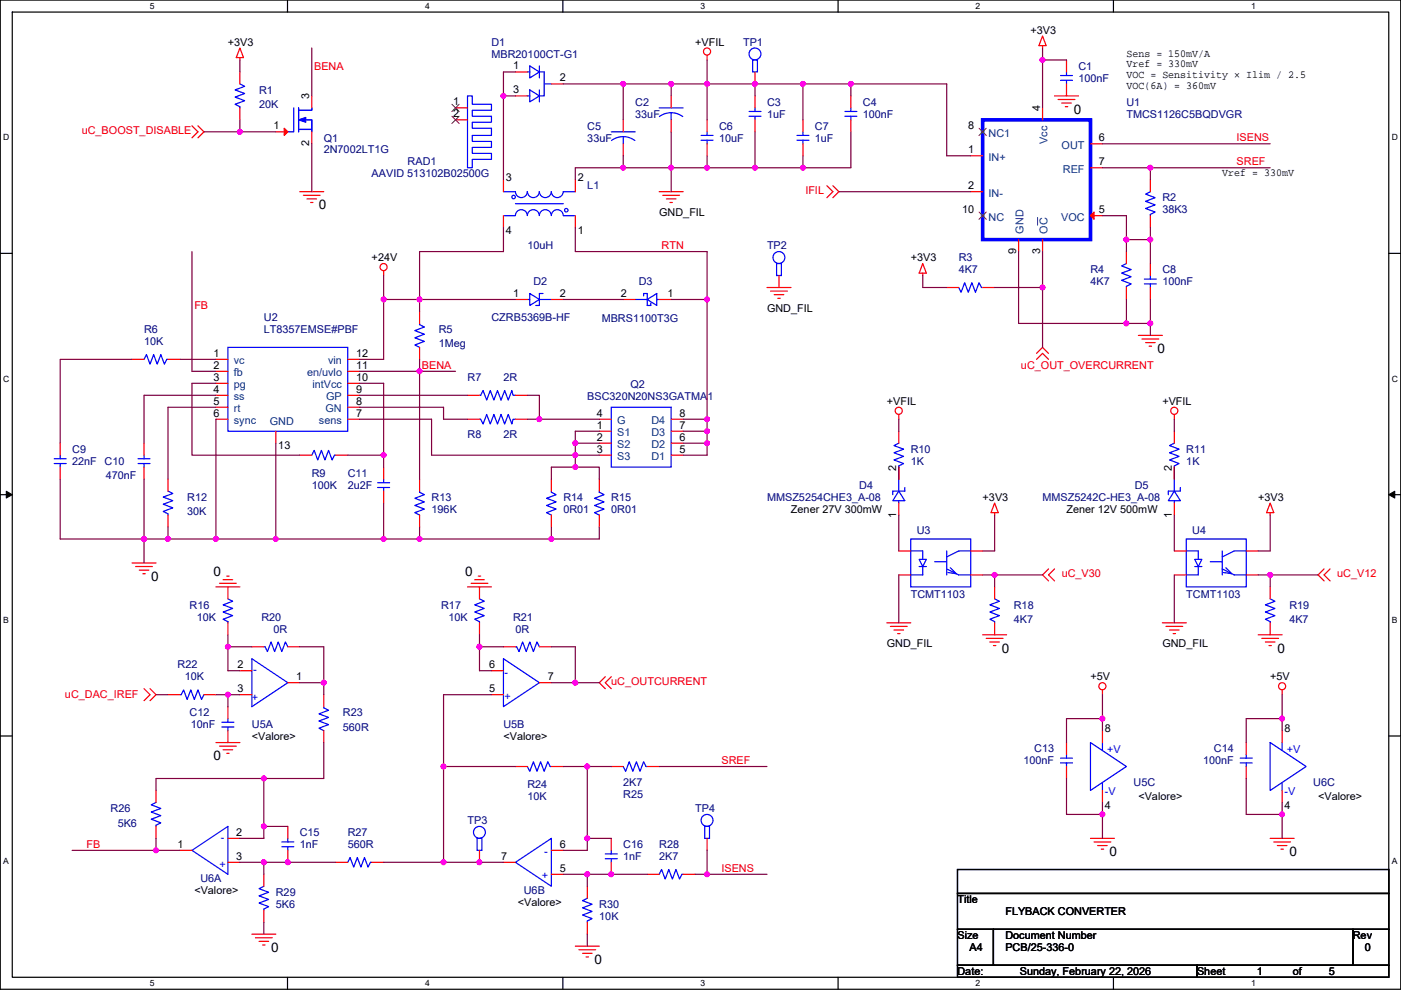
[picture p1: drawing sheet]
<svg xmlns="http://www.w3.org/2000/svg" width="297mm" height="210mm" viewBox="0 0 297 210" stroke-linecap="round" stroke-linejoin="round" font-family="sans-serif">
<path d="M.1 0h296.9v209.8h-296.9zM2.6 2.6h291.8v204.7h-291.8z" fill="none" stroke="#000" stroke-width=".25"/>
<g fill="#fff">
<path d="M31.8 .3h1v2h-1z"/>
<path d="M31.8 207.5h1v2.1h-1z"/>
</g>
<path d="M61 0v2.6M61 207.3v2.5" fill="none" stroke="#000" stroke-width=".25"/>
<g fill="#fff">
<path d="M90.1 .3h1v2h-1z"/>
<path d="M90.1 207.5h1v2.1h-1z"/>
</g>
<path d="M119.3 0v2.6M119.3 207.3v2.5" fill="none" stroke="#000" stroke-width=".25"/>
<g fill="#fff">
<path d="M148.5 .3h1v2h-1z"/>
<path d="M148.5 207.5h1v2.1h-1z"/>
</g>
<path d="M177.7 0v2.6M177.7 207.3v2.5" fill="none" stroke="#000" stroke-width=".25"/>
<g fill="#fff">
<path d="M206.9 .3h1v2h-1z"/>
<path d="M206.9 207.5h1v2.1h-1z"/>
</g>
<path d="M236.1 0v2.6M236.1 207.3v2.5" fill="none" stroke="#000" stroke-width=".25"/>
<g fill="#fff">
<path d="M265.2 .3h1v2h-1z"/>
<path d="M265.2 207.5h1v2.1h-1z"/>
<path d="M.7 28.2h1.3v2h-1.3z"/>
<path d="M295.1 28.2h1.3v2h-1.3z"/>
<path d="M.7 79.3h1.3v2.1h-1.3z"/>
<path d="M295.1 79.3h1.3v2.1h-1.3z"/>
</g>
<path d="M.1 53.7h2.5M294.4 53.7h2.6" fill="none" stroke="#000" stroke-width=".25"/>
<g fill="#fff">
<path d="M.7 130.5h1.2v2h-1.2z"/>
<path d="M295.1 130.5h1.2v2h-1.2z"/>
</g>
<path d="M.1 104.9h2.5M294.4 104.9h2.6" fill="none" stroke="#000" stroke-width=".25"/>
<path d="M1.3 104.2l1.3 .7-1.3 .7zM294.4 104.9l1.3-.7v1.4z" fill="#000" stroke="#000" stroke-width=".21"/>
<g fill="#fff">
<path d="M.7 181.7h1.2v2h-1.2z"/>
<path d="M295.1 181.7h1.2v2h-1.2z"/>
</g>
<path d="M.1 156.1h2.5M294.4 156.1h2.6M203 184.4h91.4v5.1h-91.4zM203 189.5h91.4v7.6h-91.4zM203 197.1h7.6v7.6h-7.6zM210.6 197.1h76.2v7.6h-76.2zM286.8 197.1h7.6v7.6h-7.6zM203 204.7h50.8v2.6h-50.8zM253.8 204.7h40.6v2.6h-40.6z" fill="none" stroke="#000" stroke-width=".25"/>
<g fill="none" stroke="#f00" stroke-width=".25">
<path d="M50.9 10.2l.7 2h-1.5zM50.9 12.2v.5M50.9 15.3v2.5M109.3 15.3h2.5M116.9 17.8h2.5M149.9 11.7v1M160.1 15.3v2.5M221 9.7v.5M221 7.6l.8 2.1h-1.5zM226.1 17.8v2.5M226.1 12.7v2.6M40.7 26.7l1.3 1.3-1.3 1.2"/>
<path d="M42 26.7l1.2 1.3-1.2 1.2M50.9 22.9v2.5M58.5 28h2.5M66.1 28v2.5M66.1 20.3v2.6M96.6 22.9h2.5M96.6 25.4h2.5M106.7 38.1v2.6M109.3 20.3h2.5M122 38.1v2.6M132.1 25.4v2.6M132.1 30.5v2.5"/>
<path d="M142.3 20.3v2.6M142.3 25.4v2.6M149.9 25.4v2.6M149.9 30.5v2.5M160.1 20.3v2.6M160.1 25.4v2.6M170.2 25.4v2.6M170.2 30.5v2.5M175.3 39.4l1.3 1.3-1.3 1.2M176.6 39.4l1.3 1.3-1.3 1.2M180.4 20.3v2.6M180.4 25.4v2.6"/>
<path d="M205.8 33h2.5M208.3 28h.1M221 22.9v2.5M223.6 20.3h5.1M224.3 21.1h3.6M225.1 21.9h2M225.9 22.6h.5M231.2 30.5h2.5M231.2 35.6h2.5M243.9 38.1v2.6M63.6 40.7h5M64.3 41.4h3.6"/>
<path d="M65.1 42.2h2M65.8 42.9h.6M81.3 57.4v1M106.7 45.7v2.6M122 45.7v2.6M139.8 40.7h5M140.5 41.4h3.6M141.3 42.2h2M142 42.9h.6M165.2 58.4v2.6M195.6 57.9v.5M195.6 55.9l.8 2h-1.5z"/>
<path d="M205.8 40.7h2.5M208.3 45.7h.1M216 50.8v2.6M221 50.8v2.6M231.2 45.7h2.5M238.8 53.4v2.5M243.9 45.7v2.6M243.9 55.9v2.5M28 76.2h2.5M35.6 76.2h2.6M45.8 76.2h2.5M45.8 78.8h2.5"/>
<path d="M73.7 78.8h2.6M73.7 76.2h2.6M89 73.7v2.5M89 66.1v2.5M109.3 63.5h2.5M116.9 63.5h2.5M132.1 63.5h2.6M139.8 63.5h2.5M162.6 61h5.1M163.4 61.7h3.5M164.1 62.5h2.1M164.9 63.3h.5"/>
<path d="M200.7 61h2.6M208.3 61h2.6M219.8 75l1.2-1.3 1.3 1.3M219.8 76.2l1.2-1.2 1.3 1.2M238.8 61v2.5M241.4 71.1h5M242.1 71.9h3.6M242.9 72.7h2M243.6 73.4h.6M243.9 61v2.5M12.8 99.1v2.5M12.8 94v2.5"/>
<path d="M30.5 94v2.5M30.5 99.1v2.5M45.8 83.8h2.5M45.8 81.3h2.5M45.8 86.4h2.5M45.8 88.9h2.5M58.5 91.5v2.5M63.6 96.5h2.5M71.2 96.5h2.5M73.7 88.9h2.6M73.7 86.4h2.6M73.7 83.8h2.6"/>
<path d="M73.7 81.3h2.6M81.3 99.1v2.5M99.1 83.8h2.6M99.1 88.9h2.6M109.3 83.8h2.5M109.3 88.9h2.5M127.1 91.5h2.5M127.1 94h2.5M127.1 96.5h2.5M127.1 88.9h2.5M142.3 96.5h2.5M142.3 94h2.5"/>
<path d="M142.3 91.5h2.5M142.3 88.9h2.5M190.6 87.9v1M190.6 99.1v2.5zM190.6 91.5v2.5M249 87.9v1M249 91.5v2.5M249 99.1v2.5zM28 119.4h5.1M35.6 101.6v2.6M35.6 109.2v2.6M81.3 104.2v2.5"/>
<path d="M89 109.2v2.6M89 101.6v2.6M116.9 109.2v2.6M116.9 101.6v2.6M127.1 109.2v2.6M127.1 101.6v2.6M190.6 116.9h2.5M190.6 106.7v2.5M205.8 116.9h2.5M210.9 108.7v.5M210.9 106.7l.7 2h-1.5zM249 106.7v2.5"/>
<path d="M249 116.9h2.5M264.2 116.9h2.6M269.3 108.7v.5M269.3 106.7l.8 2h-1.6zM28.8 120.2h3.5M29.5 120.9h2.1M30.3 121.7h.5M45.8 124.5h5.1M46.5 123.7h3.6M47.3 123h2M48.1 122.2h.5M48.3 124.5v2.5"/>
<path d="M48.3 132.1v2.5M53.4 137.2h2.5M61 137.2h2.6M99.1 124.5h5.1M99.9 123.7h3.5M100.6 123h2.1M101.4 122.2h.5M101.7 124.5v2.5M101.7 132.1v2.5M106.7 137.2h2.6M114.4 137.2h2.5M188 132.1h5.1"/>
<path d="M188.8 132.9h3.5M189.5 133.6h2.1M190.3 134.4h.5M190.6 121.9h2.5M205.8 121.9h2.5M208.3 134.6h5.1M209.1 135.4h3.6M209.9 136.2h2M210.6 136.9h.5M210.9 124.5v2.5M210.9 132.1v2.5M222.3 120.7l-1.3 1.2 1.3 1.3"/>
<path d="M223.6 120.7l-1.3 1.2 1.3 1.3M246.4 132.1h5.1M247.2 132.9h3.6M248 133.6h2M248.7 134.4h.5M249 121.9h2.5M264.2 121.9h2.6M266.8 134.6h5M267.5 135.4h3.6M268.3 136.2h2M269 136.9h.6M269.3 124.5v2.5"/>
<path d="M269.3 132.1v2.5M280.7 120.7l-1.2 1.2 1.2 1.3M282 120.7l-1.3 1.2 1.3 1.3M30.5 146.1l1.3 1.2-1.3 1.3M31.8 146.1l1.3 1.2-1.3 1.3M35.6 147.3h2.6M43.2 147.3h2.6M45.8 157.5h5.1M46.5 158.3h3.6M47.3 159h2M48.1 159.8h.5M48.3 155v2.5"/>
<path d="M48.3 149.9v2.5M50.9 142.3h2.5M50.9 147.3h2.5M61 144.8h2.6M68.6 155v2.5M68.6 147.3v2.6M104.2 142.3h2.5M104.2 147.3h2.5M114.4 144.8h2.5M128.3 143.5l-1.2 1.3 1.2 1.3M129.6 143.5l-1.3 1.3 1.3 1.3M226.1 157.5v2.5"/>
<path d="M233.7 146.3v1M233.7 155v2.5M264.2 157.5v2.5M271.8 146.3v1M271.8 155v2.5M33.1 167.7v2.5M33.1 175.3v2.5M48.3 177.8h2.6M61 175.3v2.5M109.3 162.6h2.5M116.9 162.6h2.5M129.6 177.8v2.6"/>
<path d="M129.6 162.6h2.5M137.2 162.6h2.6M149.9 177.8v2.6M226.1 162.6v2.5M231.2 177.8h5.1M232 178.6h3.5M232.7 179.3h2.1M233.7 167.7v2.5M264.2 162.6v2.5M269.3 177.8h5.1M270.1 178.6h3.5M270.8 179.3h2.1"/>
<path d="M271.8 167.7v2.5M38.2 180.4h2.5M48.3 182.9h2.6M53.4 198.1h5.1M54.2 198.9h3.5M54.9 199.7h2.1M55.9 185.4v2.6M55.9 193.1v2.5M61 180.4v2.5M71.2 182.9h2.5M78.8 182.9h2.5M101.7 180.4v2.5"/>
<path d="M106.7 182.9h2.6M116.9 180.4h2.5M116.9 185.4h2.5M124.5 188v2.5M124.5 195.6v2.5M129.6 182.9v2.5M137.2 185.4h2.6M144.8 185.4h2.6M233.5 180.1h.5M271.6 180.1h.5M55.7 200.4h.5M122 200.7h5.1"/>
<path d="M122.7 201.4h3.6M123.5 202.2h2M124.3 203h.5"/>
<circle cx="149.9" cy="10.9" r=".76"/>
<circle cx="81.3" cy="56.6" r=".76"/>
<circle cx="190.5" cy="87.1" r=".76"/>
<circle cx="249" cy="87.1" r=".76"/>
<circle cx="233.7" cy="145.5" r=".76"/>
<circle cx="271.8" cy="145.5" r=".76"/>
</g>
<g fill="none" stroke="#00f" stroke-width=".25">
<path d="M50.9 17.8l1 .5-2.1 .8 2.1 .7-2.1 .8 2.1 .8-2.1 .7 1.1 .5v.3M111.8 15.3h.5M112.3 14l2.1 1.3-2.1 1.2zM112.3 19.1l2.1 1.2-2.1 1.3zM114.4 14v2.5M114.4 19.1v2.5M114.4 15.3h1v5h-1M115.4 17.8h1.5M159.6 12.7h1v2.6h-1zM224.8 17h2.6M224.8 16h2.6M226.1 15.3v.7"/>
<path d="M226.1 17v.8M62.3 22.9v5.1h-1.3M63.3 23.4h2.8v-.5v.5h-2.5M63.3 27.5h2.8M63.3 22.9v5.1M63.6 27.5h2.2M64.6 25.4h1.5v2.6v-2.6h-1M99.1 20.3h1v1.8h4.1v1.3h-4.1v1.3h4.1v1.2h-4.1v1.3h4.1v1.5h-4.1v1.3h4.1v1.3h-4.1v1.2h4.1v1.3h-4.1v1.8h-1zM111.8 20.3h.5M129.6 28h5.1M132.1 29l1.1 .1 1.4 .7M132.1 29l-1 .1-1.5 .7"/>
<path d="M132.1 29v1.5M139.8 22.9h5M142.3 23.9v1.5M144.8 24.7a4.1 4.1 0 0 0-5 0M148.7 28.7h2.5M148.7 29.7h2.5M149.9 29.7v.8M149.9 28v.7M158.8 23.6h2.6M158.8 24.7h2.6M160.1 24.7v.7M160.1 22.9v.7"/>
<path d="M169 28.7h2.5M169 29.7h2.5M170.2 29.7v.8M170.2 28v.7M179.1 23.6h2.6M179.1 24.7h2.6M180.4 24.7v.7M180.4 22.9v.7M109.3 43.2h10.1M111.8 40.6a1.26 1.26 0 0 1-1.2 1.3 1.26 1.26 0 0 1-1.3-1.2h-2.6M111.8 45.7a1.26 1.26 0 0 0-1.3-1.2 1.26 1.26 0 0 0-1.2 1.2h-2.6M111.8 40.6a1.26 1.26 0 0 0 1.3 1.3 1.26 1.26 0 0 0 1.2-1.3"/>
<path d="M111.8 45.7a1.26 1.26 0 0 1 1.3-1.2 1.26 1.26 0 0 1 1.2 1.2M114.4 40.6a1.27 1.27 0 0 0 1.2 1.3 1.27 1.27 0 0 0 1.3-1.3 1.27 1.27 0 0 0 1.3 1.3 1.27 1.27 0 0 0 1.2-1.2h2.6M114.4 45.7a1.27 1.27 0 0 1 1.2-1.2 1.27 1.27 0 0 1 1.3 1.2 1.27 1.27 0 0 1 1.3-1.2 1.27 1.27 0 0 1 1.2 1.2h2.6M164.7 55.9h1v2.5h-1zM238.8 55.9l-1 .5 2 .8-2 .7 2 .8-2 .8 2 .7-1 .5v.3M242.6 59.2h2.6M243.9 40.7l-1 .5 2 .7-2 .8 2 .8-2 .7 2 .8-1 .5v.2M243.9 58.4v.8M30.5 76.2l.5-1 .8 2 .8-2 .7 2 .8-2 .8 2 .5-1h.2M48.3 73.7h25.4v17.8h-25.4zM89 68.6v.3l1 .5-2.1 .7 2.1 .8-2.1 .7 2.1 .8-2.1 .8 1.1 .5M111.8 63.5h.5"/>
<path d="M112.3 62.3l2.1 1.2-2.1 1.3zM114.4 63.5h2.5M115.1 62.3h-.7v2.5h-.8M134.7 63.5h2.5M136.5 62.8v-.5h.7v2.5h.8v-.5M137.2 63.5l2.1-1.2v2.5zM139.3 63.5h.5M203.3 61l.5 1 .7-2 .8 2 .8-2 .7 2 .8-2 .5 1h.2M242.6 60.2h2.6M243.9 60.2v.8M11.5 98.3h2.5M11.5 97.3h2.5"/>
<path d="M12.8 96.5v.8M12.8 98.3v.8M29.3 97.3h2.5M29.3 98.3h2.5M30.5 98.3v.8M30.5 96.5v.8M66.1 96.5l.5-1 .8 2.1 .7-2.1 .8 2.1 .8-2.1 .7 2.1 .5-1.1h.3M101.7 83.8h.2l.5-1 .8 2.1 .7-2.1 .8 2.1 .8-2.1 .7 2.1 .8-2.1 .8 2.1 .7-2.1 .3 1h.5M109.3 88.9h-.5l-.3 1-.7-2-.8 2-.8-2-.7 2-.8-2-.8 2-.7-2-.8 2-.5-1h-.2M129.6 86.4h12.7v12.7h-12.7zM190.6 94l-1.1 .5 2.1 .8-2.1 .7 2.1 .8-2.1 .8 2.1 .7-1 .5v.3M249 94l-1 .5 2 .8-2 .7 2 .8-2 .8 2 .7-1 .5v.3"/>
<path d="M35.6 104.2l1 .5-2 .7 2 .8-2 .8 2 .7-2 .8 1 .5v.2M80.1 102.4h2.5M80.1 103.4h2.5M81.3 103.4v.8M81.3 101.6v.8M89 104.2v.2l1 .5-2.1 .8 2.1 .7-2.1 .8 2.1 .8-2.1 .7 1.1 .5M116.9 104.2v.2l1 .5-2 .8 2 .7-2 .8 2 .8-2 .7 1 .5M127.1 104.2v.2l1 .5-2.1 .8 2.1 .7-2.1 .8 2.1 .8-2.1 .7 1.1 .5M190.6 104.2l1.2 2h-2.5zM190.6 101.6v2.6M190.6 106.2v.5M191.8 103.4v.8h-2.5v.7"/>
<path d="M193.1 114.3h12.7v10.2h-12.7zM193.1 116.9h2.5v1.7M194.9 118.6h1.5l-.8 1.6zM198.2 119.1h2.5M200.7 116.9v5M205.8 116.9h-2.5l-2.6 1.2M249 104.2l1.3 2h-2.6zM249 101.6v2.6M249 106.2v.5M250.3 103.4v.8h-2.6v.7M251.5 114.3h12.7v10.2h-12.7zM251.5 116.9h2.6v1.7"/>
<path d="M253.3 118.6h1.5l-.7 1.6zM256.6 119.1h2.5M259.1 116.9v5M264.2 116.9h-2.5l-2.6 1.2M48.3 127l1 .5-2 .8 2 .8-2 .7 2 .8-2 .7 1 .5v.3M53.4 139.7l7.6 5.1-7.6 5.1zM55.9 137.2h.3l.5 1 .8-2 .7 2 .8-2 .8 2 .7-2 .5 1M101.7 127l1 .5-2.1 .8 2.1 .8-2.1 .7 2.1 .8-2.1 .7 1.1 .5v.3M106.7 139.7l7.7 5.1-7.7 5.1zM109.3 137.2h.2l.5 1 .8-2 .8 2 .7-2 .8 2 .8-2 .5 1M194.9 120.2h1.5M195.6 120.2v1.7h-2.5"/>
<path d="M200.7 120.7l2.6 1.2h2.5M201.5 120.4l1.3 1.3-1.8-.3M210.9 127l1 .5-2 .8 2 .8-2 .7 2 .8-2 .7 1 .5v.3M253.3 120.2h1.5M254.1 120.2v1.7h-2.6M259.1 120.7l2.6 1.2h2.5M259.9 120.4l1.3 1.3-1.8-.3M269.3 127l1 .5-2 .8 2 .8-2 .7 2 .8-2 .7 1 .5v.3M38.2 147.3h.2l.5-1 .8 2.1 .7-2.1 .8 2.1 .8-2.1 .7 2.1 .5-1.1M47.1 154.2h2.5M47.1 153.2h2.5M48.3 152.4v.8"/>
<path d="M48.3 154.2v.8M68.6 149.9v.2l1.1 .5-2.1 .8 2.1 .8-2.1 .7 2.1 .8-2.1 .8 1 .5M231.2 157.5l7.6 5.1-7.6 5.1zM233.7 157.5v1.5M269.3 157.5l7.6 5.1-7.6 5.1zM271.8 157.5v1.5M33.1 170.2l-1 .5 2 .8-2 .7 2 .8-2 .8 2 .7-1 .5v.3M59.8 178.6h2.5M59.8 179.6h2.5M61 179.6v.8M61 177.8v.8M101.2 177.8h1v2.6h-1z"/>
<path d="M111.8 162.6l.5 1 .8-2 .8 2 .7-2 .8 2 .7-2 .5 1h.3M132.1 162.6l.5 1 .8-2 .8 2 .7-2 .8 2 .8-2 .5 1h.2M149.4 175.3h1v2.5h-1zM224.8 160.8h2.6M224.8 161.8h2.6M226.1 161.8v.8M226.1 160v.8M233.7 166.1v1.6M263 160.8h2.5M263 161.8h2.5M264.2 161.8v.8M264.2 160v.8"/>
<path d="M271.8 166.1v1.6M40.7 180.4l7.6-5.1v10.1zM55.9 188l-1 .5 2.1 .8-2.1 .7 2.1 .8-2.1 .7 2.1 .8-1.1 .5v.3M73.7 182.9l.5-1 .8 2 .8-2 .7 2 .8-2 .7 2 .5-1h.3M109.3 182.9l7.6-5.1v10.2zM124.5 190.5l-1 .5 2 .8-2 .8 2 .7-2 .8 2 .7-1 .5v.3M128.3 181.1h2.6M128.3 182.1h2.6M129.6 182.1v.8M129.6 180.4v.7M139.8 185.4l.5-1 .7 2.1 .8-2.1 .8 2.1 .7-2.1 .8 2.1 .5-1.1h.2"/>
<circle cx="160.1" cy="11.4" r="1.26"/>
<circle cx="108.9" cy="41.8" r=".38"/>
<circle cx="120.1" cy="44.6" r=".38"/>
<circle cx="165.1" cy="54.6" r="1.26"/>
<circle cx="101.6" cy="176.5" r="1.26"/>
<circle cx="149.9" cy="174" r="1.26"/>
</g>
<path d="M95.8 22.1l1.6 1.6M95.8 24.7l1.6 1.5M97.3 22.1l-1.5 1.6M97.3 24.7l-1.5 1.5M207.6 27.2l1.5 1.5M209.1 27.2l-1.5 1.5M207.6 45l1.5 1.5M209.1 45l-1.5 1.5" fill="none" stroke="#804000" stroke-width=".21"/>
<path d="M208.3 25.4h22.9v25.4h-22.9z" fill="none" stroke="#00f" stroke-width=".76"/>
<path d="M220 46.1v1.7" fill="none" stroke="#004080" stroke-width=".21"/>
<g fill="#f00" stroke="#f00" stroke-width=".25">
<path d="M231.2 45.7l.8-.7v1.5z"/>
<path d="M60.3 27.2l.7 .8-.7 .7z"/>
</g>
<path d="M63.3 25.4l1.5-.5v1z" fill-rule="evenodd" fill="#00f" stroke="#00f" stroke-width=".25"/>
<g fill="none" stroke="#800040" stroke-width=".25">
<path d="M50.9 12.7v2.6M66.1 10.2v10.1M109.3 15.3h-2.6v5M119.4 17.8h12.7M132.1 17.8v7.6M132.1 17.8h10.2M142.3 17.8h7.6M142.3 17.8v2.5M149.9 17.8h10.2M149.9 17.8v7.6M149.9 12.7v5.1M160.1 17.8h10.1"/>
<path d="M160.1 17.8v2.5M170.2 17.8h10.2M170.2 17.8v7.6M180.4 17.8v2.5M180.4 17.8h20.3v15.2h5.1M221 12.7v10.2M221 10.2v2.5M221 12.7h5.1M43.2 28h7.7M50.9 28h7.6M50.9 25.4v2.6M66.1 30.5v10.2"/>
<path d="M109.3 20.3h-2.6v17.8M132.1 35.6h10.2M132.1 35.6h-10.1v2.5M132.1 33v2.6M142.3 35.6h7.6M142.3 35.6v5.1M142.3 28v7.6M149.9 35.6h10.2M149.9 33v2.6M160.1 35.6h10.1M160.1 28v7.6M170.2 33v2.6"/>
<path d="M180.4 28v7.6h-10.2M233.7 35.6h10.2M233.7 30.5h35.6M243.9 35.6v2.5M243.9 35.6h25.4M40.7 53.4v25.4h5.1M81.3 58.4v5.1M106.7 48.3v5.1h-17.7v10.1h20.3M122 48.3v5.1h27.9v10.1M177.9 40.7h27.9M195.6 58.4v2.6h5.1M216 53.4v15.2h22.8"/>
<path d="M221 53.4v7.6M233.7 45.7h5.1v5.1M238.8 50.8v2.6M238.8 50.8h5.1M243.9 48.3v2.5M243.9 50.8v5.1M28 76.2h-15.2v17.8M38.2 76.2h7.6M76.3 78.8h12.7M81.3 63.5v12.7h-5M81.3 63.5h7.7v2.6M89 76.2v2.6"/>
<path d="M89 78.8v22.8M89 78.8h7.6M119.4 63.5h12.7M142.3 63.5h7.6M149.9 63.5v25.4M210.9 61h10.1M221 61v12.7M238.8 68.6h5.1M238.8 63.5v5.1M243.9 68.6v2.5M243.9 63.5v5.1M45.8 86.4h-10.2v15.2"/>
<path d="M45.8 83.8h-15.3v10.2M45.8 81.3h-5.1v15.2h22.9M45.8 88.9v25.4M58.5 94v20.3M73.7 96.5h7.6M76.3 88.9h15.2v7.6h30.5M76.3 81.3h5v15.2M76.3 83.8h22.8M76.3 86.4h17.7v2.5h5.1M81.3 96.5v2.6M111.8 83.8h2.6v5.1M111.8 88.9h2.6"/>
<path d="M114.4 88.9h12.7M122 94h5.1M122 96.5h5.1M122 99.1h5.1v2.5M122 94v2.5M122 96.5v2.6M122 99.1h-5.1v2.5M127.1 91.5h-5.1v2.5M144.8 94h5.1M144.8 91.5h5.1M144.8 88.9h5.1M149.9 94v2.5h-5.1"/>
<path d="M149.9 91.5v2.5M149.9 88.9v2.6M190.6 99.1v2.5M190.6 88.9v2.6M249 88.9v2.6M249 99.1v2.5M12.8 101.6v12.7h17.7v5.1M30.5 101.6v12.7h5.1M35.6 114.3h10.2M35.6 111.8v2.5M45.8 114.3h12.7M58.5 114.3h22.8"/>
<path d="M81.3 106.7v7.6M81.3 114.3h7.7M89 114.3h27.9M89 111.8v2.5M116.9 111.8v2.5M127.1 111.8v2.5h-10.2M190.6 109.2v7.7M210.9 109.2v7.7h-2.6M249 109.2v7.7M269.3 109.2v7.7h-2.5M48.3 137.2h5.1M48.3 137.2v5.1h2.6"/>
<path d="M48.3 134.6v2.6M63.6 137.2h5v7.6M101.7 137.2h5M101.7 134.6v2.6M101.7 137.2v5.1h2.5M116.9 137.2h5.1v7.6M190.6 121.9v10.2M208.3 121.9h2.6M210.9 121.9h10.1M210.9 121.9v2.6M249 121.9v10.2M266.8 121.9h2.5"/>
<path d="M269.3 121.9h10.2M269.3 121.9v2.6M33.1 147.3h2.5M45.8 147.3h2.5M50.9 147.3h-2.6v2.6M63.6 144.8h5M68.6 144.8v2.5M68.6 157.5v7.6h-12.7M104.2 147.3h-10.2v15.3M116.9 144.8h5.1M122 144.8h5.1M233.7 152.4v2.6"/>
<path d="M233.7 147.3v5.1M233.7 152.4h-7.6v5.1M271.8 147.3v5.1M271.8 152.4h-7.6v5.1M271.8 152.4v2.6M33.1 177.8v2.6M55.9 165.1v10.2M55.9 175.3h5.1M55.9 165.1h-22.8v2.6M55.9 175.3v2.5h-5M94 162.6v20.3M94 162.6h15.3"/>
<path d="M119.4 162.6h5.1M124.5 162.6h5.1M124.5 162.6v15.2M124.5 177.8h5.1M124.5 177.8v2.6h-5.1M139.8 162.6h22.8M226.1 165.1v7.6h7.6M233.7 170.2v2.5M233.7 172.7v5.1M264.2 165.1v7.6h7.6M271.8 170.2v2.5M271.8 172.7v5.1"/>
<path d="M15.3 180.4h17.8M33.1 180.4h5.1M50.9 182.9h5M55.9 182.9h15.3M55.9 182.9v2.5M55.9 195.6v2.5M81.3 182.9h12.7M94 182.9h12.7M119.4 185.4h5.1M124.5 185.4h12.7M124.5 185.4v2.6M124.5 198.1v2.6"/>
<path d="M147.4 185.4h2.5M149.9 180.4v5M149.9 185.4h12.7"/>
</g>
<g fill="#f0f" stroke="#f0f" stroke-width=".25">
<circle cx="81.3" cy="114.3" r=".5"/>
<circle cx="30.5" cy="114.3" r=".5"/>
<circle cx="81.3" cy="96.5" r=".5"/>
<circle cx="45.8" cy="114.3" r=".5"/>
<circle cx="88.9" cy="78.7" r=".5"/>
<circle cx="81.3" cy="63.5" r=".5"/>
<circle cx="114.3" cy="88.9" r=".5"/>
<circle cx="122" cy="94" r=".5"/>
<circle cx="122" cy="99.1" r=".5"/>
<circle cx="122" cy="96.5" r=".5"/>
<circle cx="149.9" cy="88.9" r=".5"/>
<circle cx="149.9" cy="94" r=".5"/>
<circle cx="149.9" cy="91.4" r=".5"/>
<circle cx="88.9" cy="63.5" r=".5"/>
<circle cx="149.9" cy="63.5" r=".5"/>
<circle cx="106.7" cy="20.3" r=".5"/>
<circle cx="142.3" cy="35.6" r=".5"/>
<circle cx="160.1" cy="35.6" r=".5"/>
<circle cx="149.9" cy="35.6" r=".5"/>
<circle cx="160.1" cy="17.8" r=".5"/>
<circle cx="149.9" cy="17.8" r=".5"/>
<circle cx="55.9" cy="165.1" r=".5"/>
<circle cx="55.9" cy="182.9" r=".5"/>
<circle cx="61" cy="182.9" r=".5"/>
<circle cx="33.1" cy="180.3" r=".5"/>
<circle cx="116.9" cy="114.3" r=".5"/>
<circle cx="88.9" cy="114.3" r=".5"/>
<circle cx="35.6" cy="114.3" r=".5"/>
<circle cx="101.6" cy="182.9" r=".5"/>
<circle cx="94" cy="182.9" r=".5"/>
<circle cx="124.5" cy="185.4" r=".5"/>
<circle cx="221" cy="12.7" r=".5"/>
<circle cx="238.8" cy="50.8" r=".5"/>
<circle cx="243.9" cy="50.8" r=".5"/>
<circle cx="221" cy="61" r=".5"/>
<circle cx="238.8" cy="68.6" r=".5"/>
<circle cx="243.9" cy="68.6" r=".5"/>
<circle cx="142.3" cy="17.8" r=".5"/>
<circle cx="243.9" cy="35.6" r=".5"/>
<circle cx="180.4" cy="17.8" r=".5"/>
<circle cx="50.8" cy="27.9" r=".5"/>
<circle cx="210.9" cy="121.9" r=".5"/>
<circle cx="269.3" cy="121.9" r=".5"/>
<circle cx="233.7" cy="152.4" r=".5"/>
<circle cx="233.7" cy="172.7" r=".5"/>
<circle cx="170.2" cy="17.8" r=".5"/>
<circle cx="170.2" cy="35.6" r=".5"/>
<circle cx="132.1" cy="17.8" r=".5"/>
<circle cx="132.1" cy="35.6" r=".5"/>
<circle cx="55.9" cy="175.3" r=".5"/>
<circle cx="129.6" cy="185.4" r=".5"/>
<circle cx="124.5" cy="177.8" r=".5"/>
<circle cx="149.9" cy="185.4" r=".5"/>
<circle cx="48.3" cy="137.2" r=".5"/>
<circle cx="48.3" cy="147.3" r=".5"/>
<circle cx="68.6" cy="144.8" r=".5"/>
<circle cx="124.5" cy="162.6" r=".5"/>
<circle cx="101.6" cy="137.2" r=".5"/>
<circle cx="122" cy="144.8" r=".5"/>
<circle cx="94" cy="162.6" r=".5"/>
<circle cx="271.8" cy="152.4" r=".5"/>
<circle cx="271.8" cy="172.7" r=".5"/>
<circle cx="58.5" cy="114.3" r=".5"/>
</g>
<g font-size="2.8">
<text x="227.6" y="24.1">0</text>
<text x="67.6" y="44.4">0</text>
<text x="245.4" y="74.9">0</text>
<text x="32.1" y="123.2">0</text>
<text x="45.3" y="122.2">0</text>
<text x="98.6" y="122.2">0</text>
<text x="212.4" y="138.4">0</text>
<text x="270.8" y="138.4">0</text>
<text x="45.3" y="161.3">0</text>
<text x="235.3" y="181.6">0</text>
<text x="273.4" y="181.6">0</text>
<text x="57.5" y="201.9">0</text>
<text x="126" y="204.4">0</text>
</g>
<g font-size="2.3">
<text x="48.3" y="9.7">+3V3</text>
<text x="147.4" y="9.7">+VFIL</text>
<text x="218.5" y="7.2">+3V3</text>
<text x="108.8" y="14.7">1</text>
<text x="118.7" y="17.3">2</text>
<text x="238.8" y="12">Sens = 150mV/A</text>
<text x="238.8" y="14.3">Vref = 330mV</text>
<text x="238.8" y="16.6">VOC = Sensitivity × Ilim / 2.5</text>
<text x="65.6" y="21.1" transform="rotate(-90 65.6 21.1)">3</text>
<text x="96.1" y="22.4">1</text>
<text x="108.8" y="19.8">3</text>
<text x="220.5" y="23.6" transform="rotate(-90 220.5 23.6)">4</text>
<text x="238.8" y="18.9">VOC(6A) = 360mV</text>
<text x="58" y="27.4">1</text>
<text x="96.1" y="24.9">2</text>
<text x="205.3" y="27.4">8</text>
<text x="233" y="30">6</text>
<text x="65.6" y="31" transform="rotate(-90 65.6 31)">2</text>
<text x="205.3" y="32.5">1</text>
<text x="233" y="35.1">7</text>
<text x="107.3" y="38.4">3</text>
<text x="122.5" y="38.4">2</text>
<text x="205.3" y="40.1">2</text>
<text x="259.1" y="37.4">Vref = 330mV</text>
<text x="139.8" y="45.8">GND_FIL</text>
<text x="204" y="45.2">10</text>
<text x="233" y="45.2">5</text>
<text x="107.3" y="49.6">4</text>
<text x="122.5" y="49.6">1</text>
<text x="215.4" y="53.9" transform="rotate(-90 215.4 53.9)">9</text>
<text x="220.5" y="53.9" transform="rotate(-90 220.5 53.9)">3</text>
<text x="78.8" y="55.4">+24V</text>
<text x="193.1" y="55.4">+3V3</text>
<text x="108.8" y="63">1</text>
<text x="118.7" y="63">2</text>
<text x="131.6" y="63">2</text>
<text x="141.5" y="63">1</text>
<text x="162.6" y="66.1">GND_FIL</text>
<text x="45.3" y="75.7">1</text>
<text x="75.5" y="75.7">12</text>
<text x="45.3" y="78.2">2</text>
<text x="45.3" y="83.3">4</text>
<text x="45.3" y="80.8">3</text>
<text x="75.5" y="83.3">9</text>
<text x="75.5" y="80.8">10</text>
<text x="75.5" y="78.2">11</text>
<text x="45.3" y="85.9">5</text>
<text x="45.3" y="88.4">6</text>
<text x="75.5" y="88.4">7</text>
<text x="75.5" y="85.9">8</text>
<text x="126.6" y="88.4">4</text>
<text x="144.1" y="88.4">8</text>
<text x="188" y="85.9">+VFIL</text>
<text x="246.4" y="85.9">+VFIL</text>
<text x="59" y="95.3">13</text>
<text x="126.6" y="90.9">1</text>
<text x="126.6" y="93.5">2</text>
<text x="144.1" y="93.5">6</text>
<text x="144.1" y="90.9">7</text>
<text x="126.6" y="96">3</text>
<text x="144.1" y="96">5</text>
<text x="190" y="99.8" transform="rotate(-90 190 99.8)">2</text>
<text x="248.5" y="99.8" transform="rotate(-90 248.5 99.8)">2</text>
<text x="208.3" y="106.2">+3V3</text>
<text x="266.8" y="106.2">+3V3</text>
<text x="167.7" y="108.8">Zener 27V 300mW</text>
<text x="190" y="109.8" transform="rotate(-90 190 109.8)">1</text>
<text x="226.1" y="108.8">Zener 12V 500mW</text>
<text x="248.5" y="109.8" transform="rotate(-90 248.5 109.8)">1</text>
<text x="188" y="137.2">GND_FIL</text>
<text x="246.4" y="137.2">GND_FIL</text>
<text x="50.4" y="141.7">2</text>
<text x="103.7" y="141.7">6</text>
<text x="50.4" y="146.8">3</text>
<text x="62.8" y="144.3">1</text>
<text x="103.7" y="146.8">5</text>
<text x="116.1" y="144.3">7</text>
<text x="231.2" y="144.3">+5V</text>
<text x="269.3" y="144.3">+5V</text>
<text x="234.3" y="155.2">8</text>
<text x="272.4" y="155.2">8</text>
<text x="53.4" y="157">&lt;Valore&gt;</text>
<text x="106.7" y="157">&lt;Valore&gt;</text>
<text x="234.3" y="171.5">4</text>
<text x="241.4" y="169.7">&lt;Valore&gt;</text>
<text x="272.4" y="171.5">4</text>
<text x="279.5" y="169.7">&lt;Valore&gt;</text>
<text x="37.7" y="179.8">1</text>
<text x="50.1" y="177.3">2</text>
<text x="118.7" y="179.8">6</text>
<text x="50.1" y="182.4">3</text>
<text x="106.2" y="182.4">7</text>
<text x="118.7" y="184.9">5</text>
<text x="41.2" y="189.5">&lt;Valore&gt;</text>
<text x="203" y="191.6">Title</text>
<text x="109.8" y="192.1">&lt;Valore&gt;</text>
<text x="213.2" y="194.1">FLYBACK CONVERTER</text>
<text x="203" y="199.2">Size</text>
<text x="205.5" y="201.7">A4</text>
<text x="213.2" y="199.2">Document Number</text>
<text x="213.2" y="201.7">PCB/25-336-0</text>
<text x="286.8" y="199.2">Rev</text>
<text x="289.4" y="201.7">0</text>
<text x="203" y="206.8">Date:</text>
<text x="216.2" y="206.8">Sunday, February 22, 2026</text>
<text x="253.8" y="206.8">Sheet</text>
<text x="266.5" y="206.8">1</text>
<text x="274.1" y="206.8">of</text>
<text x="281.7" y="206.8">5</text>
</g>
<g font-size="2.3" fill="#000080">
<text x="104.2" y="9.7">D1</text>
<text x="157.5" y="9.7">TP1</text>
<text x="104.2" y="12.2">MBR20100CT-G1</text>
<text x="228.7" y="14.8">C1</text>
<text x="228.7" y="17.3">100nF</text>
<text x="54.9" y="19.9">R1</text>
<text x="54.9" y="22.9">20K</text>
<text x="134.7" y="22.4">C2</text>
<text x="162.6" y="22.4">C3</text>
<text x="182.9" y="22.4">C4</text>
<text x="238.8" y="22.4">U1</text>
<text x="124.5" y="27.5">C5</text>
<text x="134.7" y="24.9">33uF</text>
<text x="152.5" y="27.5">C6</text>
<text x="162.6" y="24.9">1uF</text>
<text x="172.8" y="27.5">C7</text>
<text x="182.9" y="24.9">100nF</text>
<text x="238.8" y="24.9">TMCS1126C5BQDVGR</text>
<text x="68.6" y="30">Q1</text>
<text x="68.6" y="32.6">2N7002LT1G</text>
<text x="86.4" y="35.1">RAD1</text>
<text x="124.5" y="30">33uF</text>
<text x="152.5" y="30">10uF</text>
<text x="172.8" y="30">1uF</text>
<text x="78.8" y="37.6">AAVID 513102B02500G</text>
<text x="124.5" y="40.2">L1</text>
<text x="246.4" y="42.7">R2</text>
<text x="246.4" y="45.3">38K3</text>
<text x="111.8" y="52.9">10uH</text>
<text x="162.6" y="52.9">TP2</text>
<text x="203.3" y="55.4">R3</text>
<text x="203.3" y="58">4K7</text>
<text x="231.2" y="58">R4</text>
<text x="246.4" y="58">C8</text>
<text x="113.1" y="60.5">D2</text>
<text x="135.4" y="60.5">D3</text>
<text x="231.2" y="60.5">4K7</text>
<text x="246.4" y="60.5">100nF</text>
<text x="30.5" y="70.7">R6</text>
<text x="55.9" y="68.1">U2</text>
<text x="55.9" y="70.7">LT8357EMSE#PBF</text>
<text x="93" y="70.7">R5</text>
<text x="104.2" y="68.1">CZRB5369B-HF</text>
<text x="127.6" y="68.4">MBRS1100T3G</text>
<text x="30.5" y="73.2">10K</text>
<text x="93" y="73.7">1Meg</text>
<text x="99.1" y="80.8">R7</text>
<text x="106.7" y="80.8">2R</text>
<text x="133.7" y="82.3">Q2</text>
<text x="124.5" y="84.9">BSC320N20NS3GATMA1</text>
<text x="99.1" y="93">R8</text>
<text x="106.7" y="93">2R</text>
<text x="15.3" y="96.1">C9</text>
<text x="15.3" y="98.6">22nF</text>
<text x="22.2" y="98.6">C10</text>
<text x="22.4" y="101.6">470nF</text>
<text x="66.1" y="101.1">R9</text>
<text x="73.7" y="101.1">C11</text>
<text x="193.1" y="96.1">R10</text>
<text x="193.1" y="98.6">1K</text>
<text x="251.5" y="96.1">R11</text>
<text x="251.5" y="98.6">1K</text>
<text x="39.7" y="106.2">R12</text>
<text x="66.1" y="103.7">100K</text>
<text x="73.7" y="103.7">2u2F</text>
<text x="91.5" y="106.2">R13</text>
<text x="119.4" y="106.2">R14</text>
<text x="129.6" y="106.2">R15</text>
<text x="162.6" y="106.2">MMSZ5254CHE3_A-08</text>
<text x="182.2" y="103.7">D4</text>
<text x="221" y="106.2">MMSZ5242C-HE3_A-08</text>
<text x="240.6" y="103.7">D5</text>
<text x="39.7" y="109.3">30K</text>
<text x="91.5" y="108.8">196K</text>
<text x="119.4" y="108.8">0R01</text>
<text x="129.6" y="108.8">0R01</text>
<text x="194.4" y="113.3">U3</text>
<text x="252.8" y="113.3">U4</text>
<text x="40.2" y="129.1">R16</text>
<text x="41.7" y="131.6">10K</text>
<text x="55.4" y="131.6">R20</text>
<text x="93.5" y="129.1">R17</text>
<text x="95.1" y="131.6">10K</text>
<text x="108.8" y="131.6">R21</text>
<text x="193.1" y="126.8">TCMT1103</text>
<text x="214.9" y="129.1">R18</text>
<text x="251.5" y="126.8">TCMT1103</text>
<text x="273.4" y="129.1">R19</text>
<text x="58" y="134.2">0R</text>
<text x="109.3" y="134.2">0R</text>
<text x="214.9" y="132.1">4K7</text>
<text x="273.4" y="132.1">4K7</text>
<text x="37.7" y="141.8">R22</text>
<text x="39.2" y="144.3">10K</text>
<text x="40.2" y="151.9">C12</text>
<text x="40.4" y="154.5">10nF</text>
<text x="53.4" y="154.5">U5A</text>
<text x="72.7" y="151.9">R23</text>
<text x="72.7" y="155">560R</text>
<text x="106.7" y="154.5">U5B</text>
<text x="219.3" y="159.6">C13</text>
<text x="257.4" y="159.6">C14</text>
<text x="111.8" y="167.2">R24</text>
<text x="132.1" y="166.7">2K7</text>
<text x="217" y="162.1">100nF</text>
<text x="240.3" y="166.7">U5C</text>
<text x="255.1" y="162.1">100nF</text>
<text x="278.4" y="166.7">U6C</text>
<text x="23.4" y="172.3">R26</text>
<text x="111.8" y="169.7">10K</text>
<text x="132.1" y="169.2">R25</text>
<text x="147.4" y="172.3">TP4</text>
<text x="25" y="175.3">5K6</text>
<text x="63.6" y="177.3">C15</text>
<text x="63.6" y="179.9">1nF</text>
<text x="73.7" y="177.3">R27</text>
<text x="73.7" y="179.9">560R</text>
<text x="99.1" y="174.8">TP3</text>
<text x="132.1" y="179.9">C16</text>
<text x="139.8" y="179.9">R28</text>
<text x="132.1" y="182.4">1nF</text>
<text x="139.8" y="182.4">2K7</text>
<text x="42.5" y="187">U6A</text>
<text x="58.5" y="190">R29</text>
<text x="111.1" y="189.5">U6B</text>
<text x="58.5" y="192.6">5K6</text>
<text x="127.1" y="192.6">R30</text>
<text x="127.1" y="195.1">10K</text>
</g>
<g font-size="2.3" fill="#f00">
<text x="66.6" y="14.8">BENA</text>
<text x="17.3" y="28.5">uC_BOOST_DISABLE</text>
<text x="262.2" y="30">ISENS</text>
<text x="262.2" y="35.1">SREF</text>
<text x="170.7" y="41.2">IFIL</text>
<text x="140.3" y="52.9">RTN</text>
<text x="41.2" y="65.6">FB</text>
<text x="89.5" y="78.3">BENA</text>
<text x="216.5" y="78.3">uC_OUT_OVERCURRENT</text>
<text x="225.1" y="122.5">uC_V30</text>
<text x="283.5" y="122.5">uC_V12</text>
<text x="13.8" y="148.1">uC_DAC_IREF</text>
<text x="129.6" y="145.3">uC_OUTCURRENT</text>
<text x="153" y="162.1">SREF</text>
<text x="18.3" y="179.9">FB</text>
<text x="153" y="184.9">ISENS</text>
</g>
<g font-size="2.3" fill="#004080">
<text x="209.6" y="29">NC1</text>
<text x="209.6" y="34.1">IN+</text>
<text x="222.1" y="30.5" transform="rotate(-90 222.1 30.5)">Vcc</text>
<text x="225.1" y="31.5">OUT</text>
<text x="209.6" y="41.7">IN-</text>
<text x="225.4" y="36.6">REF</text>
<text x="209.6" y="46.8">NC</text>
<text x="225" y="46.8">VOC</text>
<text x="217" y="49.6" transform="rotate(-90 217 49.6)">GND</text>
<text x="222.1" y="49.6" transform="rotate(-90 222.1 49.6)">OC</text>
<text x="49.6" y="77.3">vc</text>
<text x="69.6" y="77.3">vin</text>
<text x="49.6" y="79.8">fb</text>
<text x="49.6" y="82.3">pg</text>
<text x="65.1" y="79.8">en/uvlo</text>
<text x="66.2" y="82.3">intVcc</text>
<text x="49.6" y="84.9">ss</text>
<text x="49.6" y="87.4">rt</text>
<text x="49.6" y="90">sync</text>
<text x="67.6" y="90">sens</text>
<text x="69" y="87.4">GN</text>
<text x="69.1" y="84.9">GP</text>
<text x="130.9" y="90">G</text>
<text x="138.1" y="90">D4</text>
<text x="57.2" y="90.1">GND</text>
<text x="130.9" y="92.5">S1</text>
<text x="130.9" y="95">S2</text>
<text x="138.1" y="95">D2</text>
<text x="138.1" y="92.5">D3</text>
<text x="130.9" y="97.6">S3</text>
<text x="138.1" y="97.6">D1</text>
</g>
<g font-size="2.3" fill="#00f">
<text x="53.7" y="142.8">-</text>
<text x="107" y="143.3">-</text>
<text x="53.4" y="148.6">+</text>
<text x="107" y="148.4">+</text>
<text x="234.8" y="159.8">+V</text>
<text x="272.9" y="159.8">+V</text>
<text x="234.2" y="168.7">-V</text>
<text x="272.3" y="168.7">-V</text>
<text x="46.8" y="178.4">-</text>
<text x="46.5" y="184.2">+</text>
<text x="115.4" y="181.4">-</text>
<text x="114.9" y="186.5">+</text>
</g>
<g font-size="1.8">
<text x="31.8" y="1.9">5</text>
<text x="90.1" y="1.9">4</text>
<text x="148.5" y="1.9">3</text>
<text x="206.9" y="1.9">2</text>
<text x="265.2" y="1.9">1</text>
<text x=".7" y="29.8">D</text>
<text x="295.1" y="29.8">D</text>
<text x=".7" y="81">C</text>
<text x="295.1" y="81">C</text>
<text x=".7" y="132.1">B</text>
<text x="295.1" y="132.1">B</text>
<text x=".7" y="183.3">A</text>
<text x="295.1" y="183.3">A</text>
<text x="31.8" y="209.2">5</text>
<text x="90.1" y="209.2">4</text>
<text x="148.5" y="209.2">3</text>
<text x="206.9" y="209.2">2</text>
<text x="265.2" y="209.2">1</text>
</g>
</svg>
